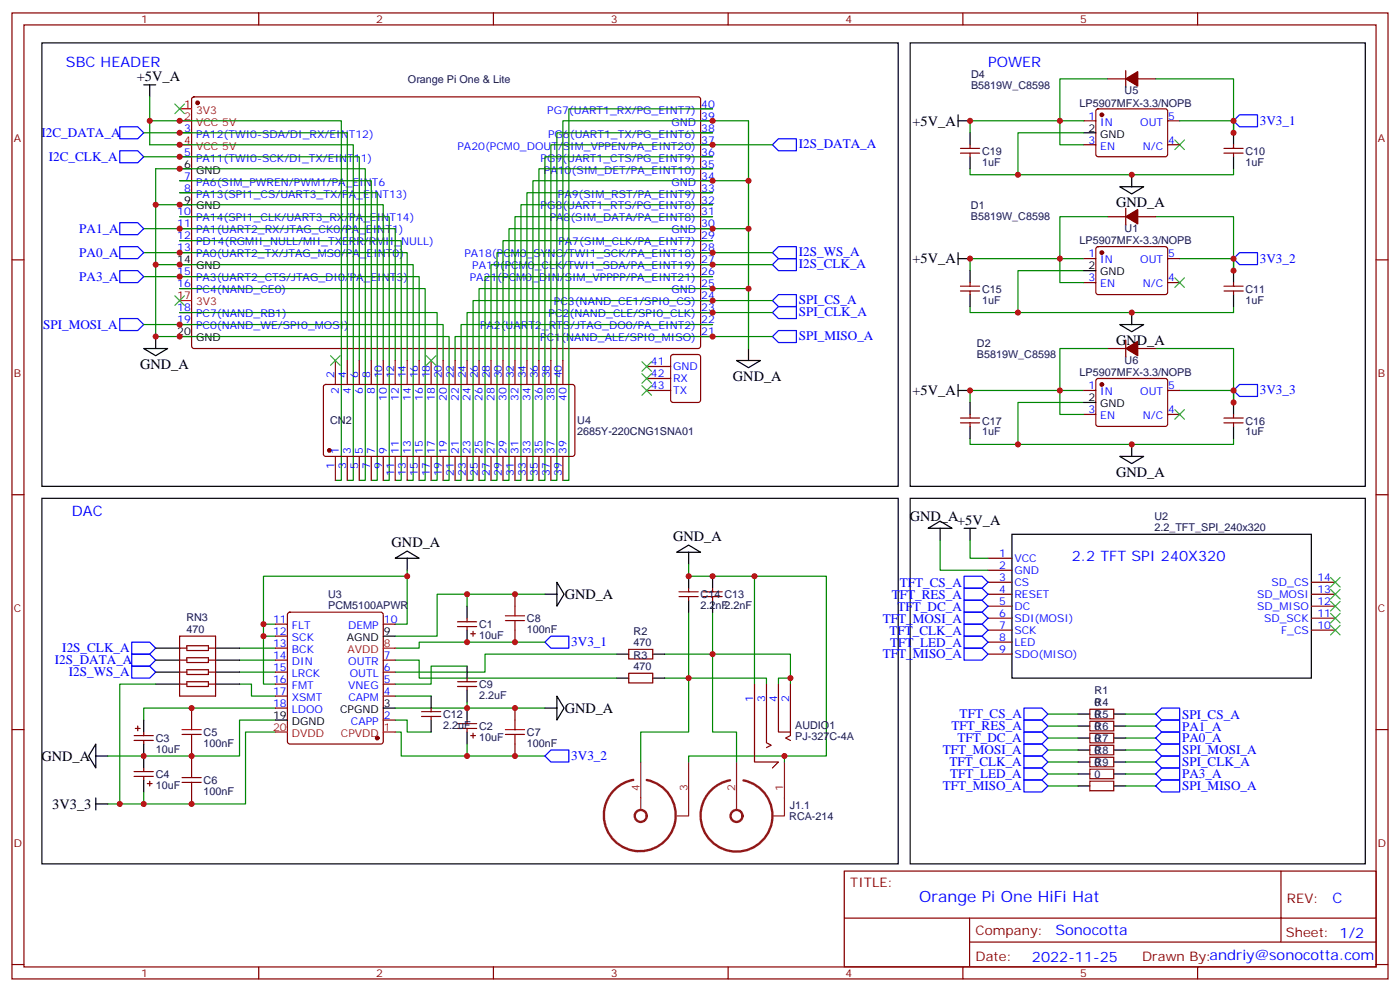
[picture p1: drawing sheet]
<svg xmlns="http://www.w3.org/2000/svg" width="412mm" height="292mm" viewBox="0 0 412 292" stroke-linecap="round" stroke-linejoin="round" font-family="sans-serif">
<g fill="none" stroke="#870000" stroke-width=".35">
<path d="M3.5 3.8h405.4v284.3h-405.4zM7.1 7.3h398.2v277.3h-398.2zM76.2 3.8v3.5M145.3 3.8v3.5M214.5 3.8v3.5M283.6 3.8v3.5M352.8 3.8v3.5M52.9 39.1h3.5M56.7 28.7l.4-.2 148.8 .1 .5 .6-.1 73-.6 .4-148.8-.1-.5-.6v-72.7zM206.4 39.1h3.5M206.4 35.6h3.5M206.4 32h3.5"/>
<path d="M319.3 35.6h3.5M323 32.2l.5-.2 20 .1 .5 .6-.1 13-.6 .4h-20.1l-.4-.7v-12.7zM326.3 23.2h5.3M331.6 20.7v5M335.1 23.2h5.3M344 35.6h3.5M52.9 46.1h3.5M52.9 53.2h3.5M52.9 56.7h3.5M206.4 46.1h3.5M206.4 53.2h3.5M206.4 56.7h3.5"/>
<path d="M206.4 49.7h3.5M206.4 42.6h3.5M282.9 45.1h5.7M282.9 43.7h5.7M285.8 42.6v1.1M285.8 45.1v1M319.3 42.6h3.5M344 42.6h3.5M360.5 45.1h5.7M360.5 43.7h5.7M363.4 42.6v1.1M363.4 45.1v1"/>
<path d="M3.5 76.5h3.6M52.9 63.8h3.5M52.9 67.3h3.5M52.9 70.8h3.5M52.9 74.4h3.5M206.4 63.8h3.5M206.4 67.3h3.5M206.4 70.8h3.5M206.4 74.4h3.5M206.4 77.9h3.5M206.4 60.3h3.5M319.3 76.1h3.5"/>
<path d="M323 72.8l.5-.2 20 .1 .5 .6-.1 13-.6 .4-20.1-.1-.4-.6v-12.7zM326.3 63.8h5.3M331.6 61.3v5M335.1 63.8h5.3M344 76.1h3.5M405.3 76.5h3.6M52.9 81.4h3.5M52.9 84.9h3.5M52.9 92h3.5M52.9 95.5h3.5M206.4 81.4h3.5M206.4 84.9h3.5"/>
<path d="M206.4 92h3.5M206.4 95.5h3.5M206.4 99.1h3.5M206.4 88.5h3.5M282.9 85.7h5.7M282.9 84.2h5.7M285.8 83.2v1M285.8 85.7v1M319.3 83.2h3.5M344 83.2h3.5M360.5 85.7h5.7M360.5 84.2h5.7"/>
<path d="M363.4 83.2v1M363.4 85.7v1M95.5 113.4l.5-.2h72.9l.4 .7v20l-.7 .4h-72.9l-.5-.7v-19.7zM98.8 106.1v7.1M102.3 106.1v7.1M105.8 106.1v7.1M109.4 106.1v7.1M112.9 106.1v7.1M116.4 106.1v7.1M119.9 106.1v7.1M123.5 106.1v7.1M127 106.1v7.1"/>
<path d="M130.5 106.1v7.1M134.1 106.1v7.1M137.6 106.1v7.1M141.1 106.1v7.1M144.6 106.1v7.1M148.2 106.1v7.1M151.7 106.1v7.1M155.2 106.1v7.1M158.7 106.1v7.1M162.3 106.1v7.1M165.8 106.1v7.1M190.5 107.9h7.1"/>
<path d="M190.5 111.4h7.1M190.5 114.9h7.1M197.8 104.6l.5-.2h7.4l.6 .4 .1 13-.5 .6-7.6 .1-.7-.5v-12.9zM319.3 114.9h3.5M323 111.6l.5-.2 20 .1 .5 .6-.1 13-.6 .4h-20.1l-.4-.7v-12.7zM326.3 102.6h5.3M331.6 100.1v5M335.1 102.6h5.3M344 114.9h3.5M98.8 134.3v7.1M102.3 134.3v7.1M105.8 134.3v7.1"/>
<path d="M109.4 134.3v7.1M112.9 134.3v7.1M116.4 134.3v7.1M119.9 134.3v7.1M123.5 134.3v7.1M127 134.3v7.1M130.5 134.3v7.1M134.1 134.3v7.1M137.6 134.3v7.1M141.1 134.3v7.1M144.6 134.3v7.1M148.2 134.3v7.1"/>
<path d="M151.7 134.3v7.1M155.2 134.3v7.1M158.7 134.3v7.1M162.3 134.3v7.1M165.8 134.3v7.1M282.9 124.5h5.7M282.9 123h5.7M285.8 122v1M285.8 124.5v1M319.3 122h3.5M344 122h3.5M360.5 124.5h5.7"/>
<path d="M360.5 123h5.7M363.4 122v1M363.4 124.5v1M3.5 145.6h3.6M405.3 145.6h3.6M151.7 174.9v3.5M200 175.6h5.7M200 174.2h5.7M202.8 173.1v1.1M202.8 175.6v1.1M207.1 175.6h5.6M207.1 174.2h5.6"/>
<path d="M209.9 173.1v1.1M209.9 175.6v1.1M291 171.4h7.1M291 174.9h7.1M291 178.4h7.1M291 164.3h7.1M291 167.9h7.1M386.3 171.4h7M386.3 174.9h7M386.3 178.4h7M52.9 187.3h10.6v17.6h-10.6zM52.9 190.8h2.1"/>
<path d="M52.9 197.8h2.1M52.9 194.3h2.1M55 190.1h6.4v1.4h-6.4zM55 193.6h6.4v1.4h-6.4zM55 197.1h6.4v1.4h-6.4zM61.4 190.8h2.1M61.4 197.8h2.1M61.4 194.3h2.1M81.1 190.8h3.6M81.1 197.8h3.6M81.1 187.3h3.6M81.1 194.3h3.6"/>
<path d="M81.1 183.7h3.6M84.9 180.4l.5-.2h26.8l.5 .2 .2 .5v37.4l-.2 .5-.5 .2h-26.8l-.5-.2-.2-.5v-37.4zM112.9 197.8h3.5M112.9 194.3h3.5M112.9 183.7h3.5M134.8 184.4h5.6M134.8 183h5.6M137.6 182v1M137.6 184.4v1.1M137.6 199.6v1.1M138.6 186.5h1.5M139.3 185.8v1.5"/>
<path d="M151.7 185.5v3.5M185.2 191.1h7.1v2.9h-7.1zM185.2 198.2h7.1v2.8h-7.1zM291 182h7.1M291 185.5h7.1M291 189h7.1M291 192.5h7.1M386.3 182h7M386.3 185.5h7M3.5 214.8h3.6M39.5 216.5h5.7M39.5 217.9h5.7"/>
<path d="M39.9 214.4h1.4M40.6 213.7v1.4M42.3 215.5v1M42.3 217.9v1.1M52.9 201.4h2.1M55 200.7h6.4v1.4h-6.4zM56.4 208.4v3.5M56.4 219v7.1M61.4 201.4h2.1M81.1 201.4h3.6M81.1 204.9h3.6M81.1 208.4h3.6"/>
<path d="M112.9 201.4h3.5M112.9 204.9h3.5M112.9 211.9h3.5M124.2 210.9h5.6M124.2 209.5h5.6M127 208.4v1.1M127 210.9v1M134.8 214.4h5.6M134.8 213h5.6M134.8 202.1h5.6M134.8 200.7h5.6M137.6 202.1v1"/>
<path d="M137.6 211.9v1.1M137.6 214.4v1.1M138.6 216.5h1.5M139.3 215.8v1.4M151.7 208.4v3.5M151.7 219v3.5M222.2 201.4v22.9h7.1l-1.8 1.8M225.8 201.4v17.3l1.4 .7-1.4 .7M229.3 201.4v14.1h3.5M232.8 201.4v15.1l-1.4 .7 1.4 .7M321 208.8h7.1v2.8h-7.1zM321 212.3h7.1v2.8h-7.1z"/>
<path d="M321 215.8h7.1v2.9h-7.1zM321 219.4h7.1v2.8h-7.1zM405.3 214.8h3.6M39.5 228.5h5.7M39.5 227.1h5.7M42.3 226.1v1M42.3 228.5v1.1M43.4 230.6h1.4M44.1 229.9v1.5M56.4 233.1v3.5M321 222.9h7.1v2.8h-7.1zM321 226.4h7.1v2.8h-7.1z"/>
<path d="M321 229.9h7.1v2.9h-7.1zM248.7 256.4h156.6v28.2h-156.6zM377.3 256.4v20.9M248.7 270.2h156.5M285.6 277.3h119.6M285.6 270.2v14.2M3.5 283.9h3.6M76.2 284.6v3.5M145.3 284.6v3.5M214.5 284.6v3.5M283.6 284.6v3.5M352.8 284.6v3.5"/>
<path d="M405.3 283.9h3.6"/>
</g>
<g fill="none" stroke="#008700" stroke-width=".35">
<path d="M42.3 39.1h60v67M44.1 35.6h56.4v105.8h-1.7M44.1 28.5v14.1h60v98.8h-1.8M209.9 39.1h-45.9v102.3h-1.7M209.9 32h-42.3v109.4h-1.8M319.3 39.1h-19.4v12.3M319.3 35.6h-33.5v3.5M326.3 23.2h-14.1v19.4h7.1M340.4 23.2h23v15.9M347.5 35.6h15.9v3.5M363.4 35.6v3.5M42.3 46.1h63.5v60"/>
<path d="M52.9 53.2h56.5v52.9M52.9 56.7h58.2v84.7h-1.7M209.9 56.7h-54.7v49.4M209.9 49.7h-51.2v56.4M209.9 46.1h-49.4v95.3h-1.8M220.5 53.2h-63.5v88.2h-1.8M227.5 42.6h-65.2v63.5M285.8 49.7v1.7h77.6v-1.7M42.3 67.3h74.1v38.8M42.3 74.4h77.6v31.7M45.9 60.3v-10.6h61.7v91.7h-1.8M45.9 60.3h67v45.8"/>
<path d="M45.9 77.9h75.8v63.5h-1.8M45.9 77.9v21.2h86.4v42.3h-1.8M45.9 60.3v17.6M52.9 63.8h61.8v77.6h-1.8M52.9 70.8h65.3v70.6h-1.8M209.9 70.8h-61.7v35.3M209.9 63.8h-58.2v42.3M209.9 60.3h-56.4v81.1h-1.8M220.5 67.3h-70.6v74.1h-1.7M227.5 74.4h-81.1v67h-1.8M227.5 77.9h-82.9v28.2M319.3 79.7h-19.4v12.3"/>
<path d="M319.3 76.1h-33.5v3.6M326.3 63.8h-14.1v19.4h7.1M340.4 63.8h23v15.9M347.5 76.1h15.9v3.6M363.4 76.1v3.6M42.3 95.5h88.2v10.6M42.3 81.4h81.2v24.7M52.9 84.9h72.3v56.5h-1.7M52.9 92h75.9v49.4h-1.8M209.9 95.5h-74.1v45.9h-1.7M209.9 81.4h-67v60h-1.8M220.5 84.9h-79.4v21.2"/>
<path d="M227.5 88.5h-88.2v52.9h-1.7M227.5 92h-89.9v14.1M227.5 99.1h-93.4v7M285.8 90.2v1.8h77.6v-1.8M220.5 102.6v-67h-54.7v70.5M319.3 118.5h-19.4v12.3M319.3 114.9h-33.5v3.6M326.3 102.6h-14.1v19.4h7.1M340.4 102.6h23v15.9M347.5 114.9h15.9v3.6M363.4 114.9v3.6M285.8 129v1.8h77.6v-1.8"/>
<path d="M276.9 159v8.9h14.1M285.8 159v5.3h5.2M119.9 167.9v15.8h-3.5M119.9 169.6h-42.3v14.1h3.5M137.6 174.9v3.5M160.5 174.9h-31.7v12.4h-12.4M202.8 166.1v3.5h19.4v31.8M222.2 169.6h21.2v52.9h-12.3M70.6 197.8h10.5M70.6 194.3h10.5M70.6 190.8h10.5M77.6 183.7v17.7h3.5"/>
<path d="M77.6 187.3h3.5M116.4 194.3h7.1v5.3h58.2M137.6 196.1h-10.6v5.3h-10.6M160.5 189h-37v1.8h-7.1M181.7 192.5h-38.8v5.3h-26.5M202.8 180.2v19.4h-7M209.9 180.2v12.3h-14.1M232.8 199.6h-3.5v1.8M45.9 201.4h-10.6v35.2M70.6 201.4h3.5v3.5h7M81.1 208.4h-38.8v3.5M81.1 211.9h-10.5v10.6h-38.9"/>
<path d="M81.1 215.5h-8.8v21.1h-40.6M116.4 208.4h44.1M116.4 215.5h1.8v7h42.3M116.4 211.9h3.5v3.6h7.1M116.4 204.9h10.6M137.6 206.7v1.7M137.6 219v3.5M225.8 201.4v-1.8h-23v15.9h-14.1v8.8M232.8 201.4v-8.9h-22.9v23h7.1v8.8M308.7 217.2h8.8M308.7 213.7h8.8M308.7 210.2h8.8"/>
<path d="M331.6 217.2h8.8M331.6 213.7h8.8M331.6 210.2h8.8M42.3 233.1v3.5M202.8 224.3v-1.8h28.3v1.8M308.7 231.4h8.8M308.7 227.8h8.8M308.7 224.3h8.8M308.7 220.8h8.8M331.6 231.4h8.8M331.6 227.8h8.8M331.6 224.3h8.8"/>
<path d="M331.6 220.8h8.8"/>
</g>
<g fill="none" stroke="#000" stroke-width=".35">
<path d="M12.3 12.6h252.3v130.6h-252.3zM268.1 12.6h134.1v130.6h-134.1zM42.3 25h3.6M44.1 25v3.5M282.2 35.6h3.6M282.2 33.8v3.5M285.8 39.1v3.5M319.3 39.1h3.5M363.4 39.1v3.5M52.9 49.7h3.5M285.8 46.1v3.6M329.8 55h7.1l-3.5 2.1z"/>
<path d="M333.4 51.4v3.6M363.4 46.1v3.6M52.9 60.3h3.5M52.9 77.9h3.5M282.2 74.4v3.5M282.2 76.1h3.6M285.8 79.7v3.5M319.3 79.7h3.5M363.4 79.7v3.5M45.9 99.1v3.5M52.9 99.1h3.5M285.8 86.7v3.5"/>
<path d="M329.8 95.5h7.1l-3.5 2.1zM333.4 92v3.5M363.4 86.7v3.5M42.3 102.6h7.1l-3.5 2.1zM217 106.1h7l-3.5 2.1zM220.5 102.6v3.5M282.2 113.2v3.5M282.2 114.9h3.6M285.8 118.5v3.5M319.3 118.5h3.5M363.4 118.5v3.5M285.8 125.5v3.5"/>
<path d="M329.8 134.3h7.1l-3.5 2.2zM333.4 130.8v3.5M363.4 125.5v3.5M12.3 146.7h252.3v107.6h-252.3zM268.1 146.7h134.1v107.6h-134.1zM273.4 155.5l3.5-2.1 3.6 2.1zM276.9 155.5v3.5M284 155.5h3.5M285.8 155.5v3.5M298.1 157.3h88.2v42.3h-88.2zM116.4 164.3l3.5-2.1 3.6 2.1zM119.9 164.3v3.6"/>
<path d="M137.6 178.4v3.6M160.5 174.9h3.5M164 171.4l2.2 3.5-2.2 3.5zM199.3 162.6l3.5-2.2 3.6 2.2zM202.8 162.6v3.5M202.8 169.6v3.5M202.8 176.7v3.5M209.9 169.6v3.5M209.9 176.7v3.5M45.9 190.8h7M45.9 194.3h7M45.9 197.8h7"/>
<path d="M63.5 190.8h7.1M63.5 194.3h7.1M63.5 197.8h7.1M112.9 187.3h3.5M137.6 185.5v3.5M137.6 196.1v3.5M181.7 192.5h3.5M181.7 199.6h3.5M192.3 192.5h3.5M192.3 199.6h3.5M28.2 219v7.1l-2.1-3.6zM42.3 211.9v3.6"/>
<path d="M42.3 219v7.1M45.9 201.4h7M63.5 201.4h7.1M81.1 211.9h3.6M112.9 208.4h3.5M127 204.9v3.5M127 211.9v3.6M137.6 203.1v3.6M137.6 208.4v3.5M137.6 215.5v3.5M160.5 208.4h3.5M164 204.9l2.2 3.5-2.2 3.5z"/>
<path d="M317.5 210.2h3.5M317.5 213.7h3.5M317.5 217.2h3.5M328.1 210.2h3.5M328.1 213.7h3.5M328.1 217.2h3.5M28.2 222.5h3.5M28.2 236.6h3.5M28.2 234.9v3.5M42.3 229.6v3.5M317.5 220.8h3.5M317.5 224.3h3.5"/>
<path d="M317.5 227.8h3.5M317.5 231.4h3.5M328.1 220.8h3.5M328.1 224.3h3.5M328.1 227.8h3.5M328.1 231.4h3.5"/>
</g>
<g fill="none" stroke="#00f" stroke-width=".35">
<path d="M35.3 37.3h5.3l1.7 1.8-1.7 1.8h-5.3zM365.1 33.8h5.3v3.5h-5.3l-1.7-1.7zM35.3 44.4h5.3l1.7 1.7-1.7 1.8h-5.3zM227.5 42.6l1.8-1.7h5.3v3.5h-5.3zM35.3 72.6h5.3l1.7 1.8-1.7 1.7h-5.3zM35.3 65.5h5.3l1.7 1.8-1.7 1.8h-5.3zM35.3 79.7h5.3l1.7 1.7-1.7 1.8h-5.3zM227.5 74.4l1.8-1.8h5.3v3.5h-5.3zM227.5 77.9l1.8-1.8h5.3v3.6h-5.3zM365.1 74.4h5.3v3.5h-5.3l-1.7-1.8zM35.3 93.8h5.3l1.7 1.7-1.7 1.8h-5.3zM227.5 88.5l1.8-1.8h5.3v3.5h-5.3z"/>
<path d="M227.5 92l1.8-1.8h5.3v3.6h-5.3zM227.5 99.1l1.8-1.8h5.3v3.5h-5.3zM365.1 113.2h5.3v3.5h-5.3l-1.7-1.8zM284 169.6h5.3l1.7 1.8-1.7 1.7h-5.3zM284 173.1h5.3l1.7 1.8-1.7 1.8h-5.3zM284 176.7h5.3l1.7 1.7-1.7 1.8h-5.3zM38.8 192.5h5.3l1.8 1.8-1.8 1.8h-5.3zM38.8 196.1h5.3l1.8 1.7-1.8 1.8h-5.3zM38.8 189h5.3l1.8 1.8-1.8 1.7h-5.3zM160.5 189l1.8-1.7h5.3v3.5h-5.3zM284 180.2h5.3l1.7 1.8-1.7 1.7h-5.3zM284 183.7h5.3l1.7 1.8-1.7 1.8h-5.3z"/>
<path d="M284 187.3h5.3l1.7 1.7-1.7 1.8h-5.3zM284 190.8h5.3l1.7 1.7-1.7 1.8h-5.3zM301.6 208.4h5.3l1.8 1.8-1.8 1.7h-5.3zM301.6 211.9h5.3l1.8 1.8-1.8 1.8h-5.3zM301.6 215.5h5.3l1.8 1.7-1.8 1.8h-5.3zM301.6 219h5.3l1.8 1.8-1.8 1.7h-5.3zM340.4 217.2l1.8-1.7h5.3v3.5h-5.3zM342.2 208.4h5.3v3.5h-5.3l-1.8-1.7zM342.2 211.9h5.3v3.6h-5.3l-1.8-1.8zM160.5 222.5l1.8-1.7h5.3v3.5h-5.3zM301.6 222.5h5.3l1.8 1.8-1.8 1.8h-5.3zM301.6 226.1h5.3l1.8 1.7-1.8 1.8h-5.3z"/>
<path d="M301.6 229.6h5.3l1.8 1.8-1.8 1.7h-5.3zM340.4 231.4l1.8-1.8h5.3v3.5h-5.3zM340.4 220.8l1.8-1.8h5.3v3.5h-5.3zM340.4 227.8l1.8-1.7h5.3v3.5h-5.3zM342.2 222.5h5.3v3.6h-5.3l-1.8-1.8z"/>
</g>
<g fill="#870000" stroke="#870000" stroke-width=".35">
<path d="M331.6 23.2l3.5-2.1v4.2z"/>
<path d="M331.6 63.8l3.5-2.1v4.2z"/>
<path d="M331.6 102.6l3.5-2.1v4.2z"/>
<circle cx="58.2" cy="30.3" r=".53"/>
<circle cx="111.1" cy="217.2" r=".53"/>
<circle cx="324.6" cy="33.8" r=".53"/>
<circle cx="97" cy="132.6" r=".53"/>
<circle cx="324.6" cy="74.4" r=".53"/>
<circle cx="324.6" cy="113.2" r=".53"/>
</g>
<path d="M52.9 32h3.5M52.9 35.6h3.5M52.9 42.6h3.5M52.9 88.5h3.5M112.9 190.8h3.5M81.1 215.5h3.6M112.9 215.5h3.5" fill="none" stroke="#f00" stroke-width=".35"/>
<path d="M188.7 224.3v14.1M202.8 224.3v15.9h-3.5M217 224.3v14.1M231.1 224.3v15.9h-3.6" fill="none" stroke="#8c2424" stroke-width=".35"/>
<g fill="none" stroke="#8c2424" stroke-width=".71">
<path d="M186.5 229.6a10.6 10.6 0 0 0-6.9 16.2 10.6 10.6 0 0 0 17.6 .1 10.6 10.6 0 0 0-6.7-16.3M215 229.7a10.6 10.6 0 0 0-6.9 16.2 10.6 10.6 0 0 0 17.6 .1 10.6 10.6 0 0 0-6.7-16.3"/>
<circle cx="188.7" cy="240.2" r="1.76"/>
<circle cx="217" cy="240.2" r="1.76"/>
</g>
<g fill="none" stroke="#3c3" stroke-width=".35">
<path d="M51.5 30.6l2.8 2.8M54.3 30.6l-2.8 2.8M346.1 41.2l2.8 2.8M348.9 41.2l-2.8 2.8M51.5 87.1l2.8 2.8M54.3 87.1l-2.8 2.8M346.1 81.8l2.8 2.8M348.9 81.8l-2.8 2.8M97.4 104.7l2.8 2.8M100.2 104.7l-2.8 2.8M125.6 104.7l2.8 2.8M128.4 104.7l-2.8 2.8"/>
<path d="M189.1 106.5l2.8 2.8M189.1 110l2.8 2.8M189.1 113.5l2.8 2.8M191.9 106.5l-2.8 2.8M191.9 110l-2.8 2.8M191.9 113.5l-2.8 2.8M346.1 120.6l2.8 2.8M348.9 120.6l-2.8 2.8M391.9 170l2.9 2.8M391.9 173.5l2.9 2.8M391.9 177l2.9 2.8M394.8 170l-2.9 2.8"/>
<path d="M394.8 173.5l-2.9 2.8M394.8 177l-2.9 2.8M391.9 180.6l2.9 2.8M391.9 184.1l2.9 2.8M394.8 180.6l-2.9 2.8M394.8 184.1l-2.9 2.8"/>
</g>
<g fill="none" stroke="#a10000" stroke-width=".35">
<path d="M151.7 178.4v2.9M148.9 182.7h5.6M148.9 181.3h5.6M151.7 182.7v2.8M53.6 216.2h5.7M53.6 214.8h5.7M56.4 211.9v2.9M56.4 216.2v2.8M148.9 216.2h5.6M148.9 214.8h5.6M151.7 211.9v2.9M151.7 216.2v2.8"/>
<path d="M53.6 230.3h5.7M53.6 228.9h5.7M56.4 226.1v2.8M56.4 230.3v2.8"/>
</g>
<g fill="#c00">
<circle cx="209.9" cy="192.5" r=".88"/>
<circle cx="202.8" cy="199.6" r=".88"/>
<circle cx="42.3" cy="222.5" r=".88"/>
<circle cx="137.6" cy="208.4" r=".88"/>
<circle cx="119.9" cy="169.6" r=".88"/>
<circle cx="77.6" cy="187.3" r=".88"/>
<circle cx="77.6" cy="183.7" r=".88"/>
<circle cx="231.1" cy="222.5" r=".88"/>
<circle cx="56.4" cy="222.5" r=".88"/>
<circle cx="56.4" cy="208.4" r=".88"/>
<circle cx="56.4" cy="236.6" r=".88"/>
<circle cx="42.3" cy="236.6" r=".88"/>
<circle cx="137.6" cy="189" r=".88"/>
<circle cx="137.6" cy="222.5" r=".88"/>
<circle cx="137.6" cy="174.9" r=".88"/>
<circle cx="151.7" cy="222.5" r=".88"/>
<circle cx="151.7" cy="208.4" r=".88"/>
<circle cx="151.7" cy="189" r=".88"/>
<circle cx="151.7" cy="174.9" r=".88"/>
<circle cx="35.3" cy="236.6" r=".88"/>
<circle cx="202.8" cy="169.6" r=".88"/>
<circle cx="209.9" cy="169.6" r=".88"/>
<circle cx="232.8" cy="199.6" r=".88"/>
<circle cx="222.3" cy="169.6" r=".88"/>
<circle cx="285.8" cy="35.6" r=".88"/>
<circle cx="312.2" cy="35.6" r=".88"/>
<circle cx="363.4" cy="35.6" r=".88"/>
<circle cx="52.9" cy="39.1" r=".88"/>
<circle cx="52.9" cy="46.1" r=".88"/>
<circle cx="52.9" cy="60.3" r=".88"/>
<circle cx="52.9" cy="95.5" r=".88"/>
<circle cx="209.9" cy="99.1" r=".88"/>
<circle cx="209.9" cy="92" r=".88"/>
<circle cx="209.9" cy="84.9" r=".88"/>
<circle cx="209.9" cy="77.9" r=".88"/>
<circle cx="209.9" cy="42.6" r=".88"/>
<circle cx="209.9" cy="35.6" r=".88"/>
<circle cx="52.9" cy="35.6" r=".88"/>
<circle cx="52.9" cy="42.6" r=".88"/>
<circle cx="52.9" cy="49.7" r=".88"/>
<circle cx="52.9" cy="77.9" r=".88"/>
<circle cx="52.9" cy="99.1" r=".88"/>
<circle cx="209.9" cy="88.5" r=".88"/>
<circle cx="209.9" cy="74.4" r=".88"/>
<circle cx="209.9" cy="67.3" r=".88"/>
<circle cx="209.9" cy="53.2" r=".88"/>
<circle cx="52.9" cy="74.4" r=".88"/>
<circle cx="52.9" cy="67.3" r=".88"/>
<circle cx="52.9" cy="81.4" r=".88"/>
<circle cx="363.4" cy="76.1" r=".88"/>
<circle cx="312.2" cy="76.1" r=".88"/>
<circle cx="285.8" cy="76.1" r=".88"/>
<circle cx="363.4" cy="114.9" r=".88"/>
<circle cx="312.2" cy="114.9" r=".88"/>
<circle cx="285.8" cy="114.9" r=".88"/>
<circle cx="333.4" cy="51.4" r=".88"/>
<circle cx="299.9" cy="51.4" r=".88"/>
<circle cx="333.4" cy="92" r=".88"/>
<circle cx="299.9" cy="92" r=".88"/>
<circle cx="333.4" cy="130.8" r=".88"/>
<circle cx="299.9" cy="130.8" r=".88"/>
<circle cx="363.4" cy="39.1" r=".88"/>
<circle cx="363.4" cy="79.7" r=".88"/>
<circle cx="363.4" cy="118.5" r=".88"/>
<circle cx="45.9" cy="77.9" r=".88"/>
<circle cx="45.9" cy="99.1" r=".88"/>
<circle cx="45.9" cy="60.3" r=".88"/>
<circle cx="220.5" cy="84.9" r=".88"/>
<circle cx="220.5" cy="67.3" r=".88"/>
<circle cx="220.5" cy="53.2" r=".88"/>
<circle cx="44.1" cy="35.6" r=".88"/>
</g>
<text font-size="4.6" fill="#00f" x="270.8" y="265.4">Orange Pi One HiFi Hat</text>
<g font-size="4.2" fill="#00f">
<text x="19.4" y="19.7">SBC HEADER</text>
<text x="291" y="19.7">POWER</text>
<text x="21.2" y="152">DAC</text>
<text x="315.7" y="165.1">2.2 TFT SPI 240X320</text>
<text x="392.5" y="265.7">C</text>
<text x="310.9" y="275.2">Sonocotta</text>
<text x="304" y="283">2022-11-25</text>
</g>
<g font-size="4.2">
<text x="40.3" y="23.7">+5V_A</text>
<text x="268.8" y="37">+5V_A</text>
<text x="328.8" y="61">GND_A</text>
<text x="268.8" y="77.5">+5V_A</text>
<text x="328.8" y="101.6">GND_A</text>
<text x="41.3" y="108.7">GND_A</text>
<text x="215.9" y="112.2">GND_A</text>
<text x="268.8" y="116.3">+5V_A</text>
<text x="328.8" y="140.4">GND_A</text>
<text x="268" y="153.3">GND_A+5V_A</text>
<text x="115.4" y="161.1">GND_A</text>
<text x="198.3" y="159.4">GND_A</text>
<text x="166.3" y="176.3">GND_A</text>
<text x="166.3" y="209.8">GND_A</text>
<text x="12.2" y="223.9">GND_A</text>
<text x="15.4" y="238">3V3_3</text>
</g>
<g font-size="3.9" fill="#00f">
<text x="12.2" y="40.5">I2C_DATA_A</text>
<text x="371.1" y="36.7">3V3_1</text>
<text x="14.4" y="47.5">I2C_CLK_A</text>
<text x="235.3" y="43.7">I2S_DATA_A</text>
<text x="23.4" y="68.7">PA1_A</text>
<text x="23.4" y="75.7">PA0_A</text>
<text x="235.3" y="75.5">I2S_WS_A</text>
<text x="371.1" y="77.3">3V3_2</text>
<text x="23.4" y="82.8">PA3_A</text>
<text x="235.3" y="79">I2S_CLK_A</text>
<text x="235.3" y="89.6">SPI_CS_A</text>
<text x="235.3" y="93.1">SPI_CLK_A</text>
<text x="12.7" y="96.9">SPI_MOSI_A</text>
<text x="235.3" y="100.2">SPI_MISO_A</text>
<text x="371.1" y="116">3V3_3</text>
<text x="265" y="172.7">TFT_CS_A</text>
<text x="262.7" y="176.2">TFT_RES_A</text>
<text x="264.4" y="179.7">TFT_DC_A</text>
<text x="260.1" y="183.2">TFT_MOSI_A</text>
<text x="168.3" y="190.2">3V3_1</text>
<text x="262" y="186.8">TFT_CLK_A</text>
<text x="262.2" y="190.3">TFT_LED_A</text>
<text x="16.2" y="195.6">I2S_DATA_A</text>
<text x="18.3" y="192.1">I2S_CLK_A</text>
<text x="260.1" y="193.8">TFT_MISO_A</text>
<text x="20.3" y="199.1">I2S_WS_A</text>
<text x="280.3" y="215">TFT_RES_A</text>
<text x="282.7" y="211.5">TFT_CS_A</text>
<text x="348.2" y="211.5">SPI_CS_A</text>
<text x="348.2" y="215">PA1_A</text>
<text x="282" y="218.5">TFT_DC_A</text>
<text x="348.2" y="218.6">PA0_A</text>
<text x="168.3" y="223.7">3V3_2</text>
<text x="277.7" y="222">TFT_MOSI_A</text>
<text x="279.7" y="225.6">TFT_CLK_A</text>
<text x="348.2" y="225.6">SPI_CLK_A</text>
<text x="348.2" y="222.1">SPI_MOSI_A</text>
<text x="277.7" y="232.6">TFT_MISO_A</text>
<text x="279.8" y="229.1">TFT_LED_A</text>
<text x="348.2" y="232.6">SPI_MISO_A</text>
<text x="348.2" y="229.1">PA3_A</text>
</g>
<g font-size="3.9" fill="#800">
<text x="250.5" y="261">TITLE:</text>
<text x="379.1" y="265.7">REV:</text>
<text x="287.4" y="275.2">Company:</text>
<text x="378.7" y="275.8">Sheet: 1/2</text>
<text x="287.4" y="282.9">Date:</text>
<text x="336.4" y="282.9">Drawn By:andriy@sonocotta.com</text>
</g>
<g font-size="3.2" fill="#800">
<text x="41.6" y="6.8">1</text>
<text x="110.8" y="6.8">2</text>
<text x="179.9" y="6.8">3</text>
<text x="249.1" y="6.8">4</text>
<text x="318.2" y="6.8">5</text>
<text x="4.1" y="41.9">A</text>
<text x="405.9" y="41.9">A</text>
<text x="4.1" y="111.1">B</text>
<text x="405.9" y="111.1">B</text>
<text x="4.1" y="180.2">C</text>
<text x="405.9" y="180.2">C</text>
<text x="4.1" y="249.3">D</text>
<text x="405.9" y="249.3">D</text>
<text x="41.6" y="287.6">1</text>
<text x="110.8" y="287.6">2</text>
<text x="179.9" y="287.6">3</text>
<text x="249.1" y="287.6">4</text>
<text x="318.2" y="287.6">5</text>
</g>
<g font-size="3.2" fill="#000080">
<text x="286" y="22.9">D4</text>
<text x="120.2" y="24.3">Orange Pi One &amp; Lite</text>
<text x="286" y="26.2">B5819W_C8598</text>
<text x="331.3" y="27.7">U5</text>
<text x="318" y="31.4">LP5907MFX-3.3/NOPB</text>
<text x="289.3" y="45.6">C19</text>
<text x="366.9" y="45.6">C10</text>
<text x="289.3" y="48.8">1uF</text>
<text x="366.9" y="48.8">1uF</text>
<text x="286" y="64.9">B5819W_C8598</text>
<text x="286" y="61.6">D1</text>
<text x="318" y="71.9">LP5907MFX-3.3/NOPB</text>
<text x="331.3" y="68.3">U1</text>
<text x="289.3" y="89.4">1uF</text>
<text x="289.3" y="86.2">C15</text>
<text x="366.9" y="89.4">1uF</text>
<text x="366.9" y="86.2">C11</text>
<text x="287.8" y="105.5">B5819W_C8598</text>
<text x="287.8" y="102.2">D2</text>
<text x="331.3" y="107.1">U6</text>
<text x="318" y="110.8">LP5907MFX-3.3/NOPB</text>
<text x="97.2" y="124.9">CN2</text>
<text x="170" y="124.9">U4</text>
<text x="289.3" y="125">C17</text>
<text x="366.9" y="125">C16</text>
<text x="170" y="128.1">2685Y-220CNG1SNA01</text>
<text x="289.3" y="128.2">1uF</text>
<text x="366.9" y="128.2">1uF</text>
<text x="340.1" y="153">U2</text>
<text x="340.1" y="156.2">2.2_TFT_SPI_240x320</text>
<text x="96.7" y="179.1">PCM5100APWR</text>
<text x="96.7" y="175.9">U3</text>
<text x="206.4" y="179.3">2.2nF2.2nF</text>
<text x="206.4" y="176.1">C14 C13</text>
<text x="54.9" y="182.9">RN3</text>
<text x="141.1" y="184.9">C1</text>
<text x="155.2" y="183.1">C8</text>
<text x="54.9" y="186.2">470</text>
<text x="141.1" y="188.2">10uF</text>
<text x="155.2" y="186.3">100nF</text>
<text x="186.6" y="190.1">470</text>
<text x="186.6" y="186.8">R2</text>
<text x="186.6" y="197.1">470</text>
<text x="186.6" y="193.9">R3</text>
<text x="141.1" y="202.5">C9</text>
<text x="141.1" y="205.8">2.2uF</text>
<text x="322.4" y="207.7">0</text>
<text x="322.4" y="204.4">R1</text>
<text x="322.4" y="208">R4</text>
<text x="130.5" y="214.6">2.2uF</text>
<text x="130.5" y="211.4">C12</text>
<text x="141.1" y="214.9">C2</text>
<text x="234.2" y="214.5">AUDIO1</text>
<text x="322.4" y="211.2">0</text>
<text x="322.4" y="214.8">0</text>
<text x="322.4" y="211.5">R5</text>
<text x="322.4" y="215">R6</text>
<text x="45.9" y="221.7">10uF</text>
<text x="45.9" y="218.4">C3</text>
<text x="60" y="219.8">100nF</text>
<text x="60" y="216.6">C5</text>
<text x="141.1" y="218.2">10uF</text>
<text x="155.2" y="219.8">100nF</text>
<text x="155.2" y="216.6">C7</text>
<text x="234.2" y="217.8">PJ-327C-4A</text>
<text x="322.4" y="218.3">0</text>
<text x="322.4" y="221.8">0</text>
<text x="322.4" y="218.5">R7</text>
<text x="322.4" y="225.4">0</text>
<text x="322.4" y="222.1">R8</text>
<text x="322.4" y="225.6">R9</text>
<text x="45.9" y="232.3">10uF</text>
<text x="45.9" y="229">C4</text>
<text x="60" y="234">100nF</text>
<text x="60" y="230.8">C6</text>
<text x="322.4" y="228.9">0</text>
<text x="232.7" y="238.2">J1.1</text>
<text x="232.5" y="241.5">RCA-214</text>
</g>
<g font-size="3.2" fill="#f00">
<text x="54.3" y="31.7">1</text>
<text x="54.3" y="35.2">2</text>
<text x="57.7" y="33.4">3V3</text>
<text x="57.7" y="37">VCC 5V</text>
<text x="54.3" y="42.3">4</text>
<text x="57.7" y="44">VCC 5V</text>
<text x="52.2" y="88.1">17</text>
<text x="57.7" y="89.9">3V3</text>
<text x="113.1" y="190.4">8</text>
<text x="102.4" y="192.2">AVDD</text>
<text x="80.5" y="215.1">20</text>
<text x="113.1" y="215.1">1</text>
<text x="86" y="216.9">DVDD</text>
<text x="100.4" y="216.9">CPVDD</text>
</g>
<g font-size="3.2" fill="#00f">
<text x="161.2" y="33.4">PG7(UART1_RX/PG_EINT7)</text>
<text x="206.6" y="35.2">39</text>
<text x="206.6" y="31.7">40</text>
<text x="320.6" y="35.2">1</text>
<text x="344.1" y="35.2">5</text>
<text x="54.3" y="38.7">3</text>
<text x="57.7" y="40.5">PA12(TWI0-SDA/DI_RX/EINT12)</text>
<text x="161.5" y="40.5">PG6(UART1_TX/PG_EINT6)</text>
<text x="197.8" y="37">GND</text>
<text x="206.6" y="38.7">38</text>
<text x="324.1" y="37">IN</text>
<text x="335.9" y="37">OUT</text>
<text x="54.3" y="45.8">5</text>
<text x="57.7" y="47.6">PA11(TWI0-SCK/DI_TX/EINT11)</text>
<text x="134.8" y="44">PA20(PCM0_DOUT/SIM_VPPEN/PA_EINT20)</text>
<text x="159.3" y="47.6">PG9(UART1_CTS/PG_EINT9)</text>
<text x="206.6" y="45.8">36</text>
<text x="206.6" y="42.3">37</text>
<text x="320.6" y="42.3">3</text>
<text x="324.1" y="44">EN</text>
<text x="336.6" y="44">N/C</text>
<text x="344.1" y="42.3">4</text>
<text x="54.3" y="52.8">7</text>
<text x="160.2" y="51.1">PA10(SIM_DET/PA_EINT10)</text>
<text x="206.6" y="52.8">34</text>
<text x="206.6" y="49.3">35</text>
<text x="54.3" y="56.4">8</text>
<text x="57.7" y="54.6">PA6(SIM_PWREN/PWM1/PA_EINT6</text>
<text x="57.7" y="58.1">PA13(SPI1_CS/UART3_TX/PA_EINT13)</text>
<text x="164.3" y="58.1">PA9(SIM_RST/PA_EINT9)</text>
<text x="197.8" y="54.6">GND</text>
<text x="206.6" y="59.9">32</text>
<text x="206.6" y="56.4">33</text>
<text x="52.2" y="63.4">10</text>
<text x="57.7" y="65.2">PA14(SPI1_CLK/UART3_RX/PA_EINT14)</text>
<text x="159.3" y="61.7">PG8(UART1_RTS/PG_EINT8)</text>
<text x="161.9" y="65.2">PA8(SIM_DATA/PA_EINT8)</text>
<text x="206.6" y="63.4">31</text>
<text x="52.2" y="67">11</text>
<text x="52.2" y="70.5">12</text>
<text x="57.7" y="68.7">PA1(UART2_RX/JTAG_CK0/PA_EINT1)</text>
<text x="197.8" y="68.7">GND</text>
<text x="206.6" y="70.5">29</text>
<text x="206.6" y="67">30</text>
<text x="52.2" y="74">13</text>
<text x="57.7" y="72.2">PD14(RGMII_NULL/MII_TXERR/RMII_NULL)</text>
<text x="57.7" y="75.8">PA0(UART2_TX/JTAG_MS0/PA_EINT0)</text>
<text x="136.8" y="75.8">PA18(PCM0_SYNC/TWI1_SCK/PA_EINT18)</text>
<text x="164.5" y="72.2">PA7(SIM_CLK/PA_EINT7)</text>
<text x="206.6" y="77.5">27</text>
<text x="206.6" y="74">28</text>
<text x="320.6" y="75.8">1</text>
<text x="324.1" y="77.5">IN</text>
<text x="335.9" y="77.5">OUT</text>
<text x="344.1" y="75.8">5</text>
<text x="52.2" y="81.1">15</text>
<text x="57.7" y="82.8">PA3(UART2_CTS/JTAG_DI0/PA_EINT3)</text>
<text x="138.4" y="82.8">PA21(PCM0_DIN/SIM_VPPPP/PA_EINT21)</text>
<text x="139.1" y="79.3">PA19(PCM0_CLK/TWI1_SDA/PA_EINT19)</text>
<text x="206.6" y="81.1">26</text>
<text x="320.6" y="82.8">3</text>
<text x="344.1" y="82.8">4</text>
<text x="52.2" y="84.6">16</text>
<text x="57.7" y="86.4">PC4(NAND_CE0)</text>
<text x="163.1" y="89.9">PC3(NAND_CE1/SPI0_CS)</text>
<text x="197.8" y="86.4">GND</text>
<text x="206.6" y="88.1">24</text>
<text x="206.6" y="84.6">25</text>
<text x="324.1" y="84.6">EN</text>
<text x="336.6" y="84.6">N/C</text>
<text x="52.2" y="91.7">18</text>
<text x="52.2" y="95.2">19</text>
<text x="57.7" y="93.4">PC7(NAND_RB1)</text>
<text x="161.6" y="93.4">PC2(NAND_CLE/SPI0_CLK)</text>
<text x="206.6" y="95.2">22</text>
<text x="206.6" y="91.7">23</text>
<text x="57.7" y="96.9">PC0(NAND_WE/SPI0_MOSI)</text>
<text x="141.4" y="96.9">PA2(UART2_RTS/JTAG_DO0/PA_EINT2)</text>
<text x="159.2" y="100.5">PC1(NAND_ALE/SPI0_MISO)</text>
<text x="206.6" y="98.7">21</text>
<text x="191.8" y="107.5">41</text>
<text x="98.4" y="111.4" transform="rotate(-90 98.4 111.4)">2</text>
<text x="102" y="111.4" transform="rotate(-90 102 111.4)">4</text>
<text x="105.5" y="111.4" transform="rotate(-90 105.5 111.4)">6</text>
<text x="109" y="111.4" transform="rotate(-90 109 111.4)">8</text>
<text x="112.5" y="111.4" transform="rotate(-90 112.5 111.4)">10</text>
<text x="116.1" y="111.4" transform="rotate(-90 116.1 111.4)">12</text>
<text x="119.6" y="111.4" transform="rotate(-90 119.6 111.4)">14</text>
<text x="123.1" y="111.4" transform="rotate(-90 123.1 111.4)">16</text>
<text x="126.6" y="111.4" transform="rotate(-90 126.6 111.4)">18</text>
<text x="130.2" y="111.4" transform="rotate(-90 130.2 111.4)">20</text>
<text x="133.7" y="111.4" transform="rotate(-90 133.7 111.4)">22</text>
<text x="137.2" y="111.4" transform="rotate(-90 137.2 111.4)">24</text>
<text x="140.8" y="111.4" transform="rotate(-90 140.8 111.4)">26</text>
<text x="144.3" y="111.4" transform="rotate(-90 144.3 111.4)">28</text>
<text x="147.8" y="111.4" transform="rotate(-90 147.8 111.4)">30</text>
<text x="151.3" y="111.4" transform="rotate(-90 151.3 111.4)">32</text>
<text x="154.9" y="111.4" transform="rotate(-90 154.9 111.4)">34</text>
<text x="158.4" y="111.4" transform="rotate(-90 158.4 111.4)">36</text>
<text x="161.9" y="111.4" transform="rotate(-90 161.9 111.4)">38</text>
<text x="165.5" y="111.4" transform="rotate(-90 165.5 111.4)">40</text>
<text x="191.8" y="111.1">42</text>
<text x="198.3" y="108.9">GND</text>
<text x="198.3" y="112.5">RX</text>
<text x="99.8" y="115.9" transform="rotate(-90 99.8 115.9)">2</text>
<text x="103.4" y="115.9" transform="rotate(-90 103.4 115.9)">4</text>
<text x="106.9" y="115.9" transform="rotate(-90 106.9 115.9)">6</text>
<text x="110.4" y="115.9" transform="rotate(-90 110.4 115.9)">8</text>
<text x="113.9" y="117.9" transform="rotate(-90 113.9 117.9)">10</text>
<text x="117.5" y="117.9" transform="rotate(-90 117.5 117.9)">12</text>
<text x="121" y="117.9" transform="rotate(-90 121 117.9)">14</text>
<text x="124.5" y="117.9" transform="rotate(-90 124.5 117.9)">16</text>
<text x="128.1" y="117.9" transform="rotate(-90 128.1 117.9)">18</text>
<text x="131.6" y="117.9" transform="rotate(-90 131.6 117.9)">20</text>
<text x="135.1" y="117.9" transform="rotate(-90 135.1 117.9)">22</text>
<text x="138.6" y="117.9" transform="rotate(-90 138.6 117.9)">24</text>
<text x="142.2" y="117.9" transform="rotate(-90 142.2 117.9)">26</text>
<text x="145.7" y="117.9" transform="rotate(-90 145.7 117.9)">28</text>
<text x="149.2" y="117.9" transform="rotate(-90 149.2 117.9)">30</text>
<text x="152.8" y="117.9" transform="rotate(-90 152.8 117.9)">32</text>
<text x="156.3" y="117.9" transform="rotate(-90 156.3 117.9)">34</text>
<text x="159.8" y="117.9" transform="rotate(-90 159.8 117.9)">36</text>
<text x="163.3" y="117.9" transform="rotate(-90 163.3 117.9)">38</text>
<text x="166.9" y="117.9" transform="rotate(-90 166.9 117.9)">40</text>
<text x="191.8" y="114.6">43</text>
<text x="198.3" y="116">TX</text>
<text x="320.6" y="114.6">1</text>
<text x="324.1" y="116.3">IN</text>
<text x="335.9" y="116.3">OUT</text>
<text x="344.1" y="114.6">5</text>
<text x="320.6" y="121.6">3</text>
<text x="324.1" y="123.4">EN</text>
<text x="336.6" y="123.4">N/C</text>
<text x="344.1" y="121.6">4</text>
<text x="99.8" y="133.6" transform="rotate(-90 99.8 133.6)">1</text>
<text x="103.4" y="133.6" transform="rotate(-90 103.4 133.6)">3</text>
<text x="106.9" y="133.6" transform="rotate(-90 106.9 133.6)">5</text>
<text x="110.4" y="133.6" transform="rotate(-90 110.4 133.6)">7</text>
<text x="113.9" y="133.6" transform="rotate(-90 113.9 133.6)">9</text>
<text x="117.5" y="133.6" transform="rotate(-90 117.5 133.6)">11</text>
<text x="121" y="133.6" transform="rotate(-90 121 133.6)">13</text>
<text x="124.5" y="133.6" transform="rotate(-90 124.5 133.6)">15</text>
<text x="128.1" y="133.6" transform="rotate(-90 128.1 133.6)">17</text>
<text x="131.6" y="133.6" transform="rotate(-90 131.6 133.6)">19</text>
<text x="135.1" y="133.6" transform="rotate(-90 135.1 133.6)">21</text>
<text x="138.6" y="133.6" transform="rotate(-90 138.6 133.6)">23</text>
<text x="142.2" y="133.6" transform="rotate(-90 142.2 133.6)">25</text>
<text x="145.7" y="133.6" transform="rotate(-90 145.7 133.6)">27</text>
<text x="149.2" y="133.6" transform="rotate(-90 149.2 133.6)">29</text>
<text x="152.8" y="133.6" transform="rotate(-90 152.8 133.6)">31</text>
<text x="156.3" y="133.6" transform="rotate(-90 156.3 133.6)">33</text>
<text x="159.8" y="133.6" transform="rotate(-90 159.8 133.6)">35</text>
<text x="163.3" y="133.6" transform="rotate(-90 163.3 133.6)">37</text>
<text x="166.9" y="133.6" transform="rotate(-90 166.9 133.6)">39</text>
<text x="98.4" y="138.1" transform="rotate(-90 98.4 138.1)">1</text>
<text x="102" y="138.1" transform="rotate(-90 102 138.1)">3</text>
<text x="105.5" y="138.1" transform="rotate(-90 105.5 138.1)">5</text>
<text x="109" y="138.1" transform="rotate(-90 109 138.1)">7</text>
<text x="112.5" y="138.1" transform="rotate(-90 112.5 138.1)">9</text>
<text x="116.1" y="140.1" transform="rotate(-90 116.1 140.1)">11</text>
<text x="119.6" y="140.1" transform="rotate(-90 119.6 140.1)">13</text>
<text x="123.1" y="140.1" transform="rotate(-90 123.1 140.1)">15</text>
<text x="126.6" y="140.1" transform="rotate(-90 126.6 140.1)">17</text>
<text x="130.2" y="140.1" transform="rotate(-90 130.2 140.1)">19</text>
<text x="133.7" y="140.1" transform="rotate(-90 133.7 140.1)">21</text>
<text x="137.2" y="140.1" transform="rotate(-90 137.2 140.1)">23</text>
<text x="140.8" y="140.1" transform="rotate(-90 140.8 140.1)">25</text>
<text x="144.3" y="140.1" transform="rotate(-90 144.3 140.1)">27</text>
<text x="147.8" y="140.1" transform="rotate(-90 147.8 140.1)">29</text>
<text x="151.3" y="140.1" transform="rotate(-90 151.3 140.1)">31</text>
<text x="154.9" y="140.1" transform="rotate(-90 154.9 140.1)">33</text>
<text x="158.4" y="140.1" transform="rotate(-90 158.4 140.1)">35</text>
<text x="161.9" y="140.1" transform="rotate(-90 161.9 140.1)">37</text>
<text x="165.5" y="140.1" transform="rotate(-90 165.5 140.1)">39</text>
<text x="294.3" y="164">1</text>
<text x="294.3" y="167.5">2</text>
<text x="298.8" y="165.4">VCC</text>
<text x="294.3" y="171">3</text>
<text x="298.8" y="168.9">GND</text>
<text x="298.8" y="172.4">CS</text>
<text x="374.6" y="172.4">SD_CS</text>
<text x="388.1" y="171">14</text>
<text x="294.3" y="174.6">4</text>
<text x="294.3" y="178.1">5</text>
<text x="298.8" y="176">RESET</text>
<text x="298.8" y="179.5">DC</text>
<text x="370.3" y="176">SD_MOSI</text>
<text x="370.3" y="179.5">SD_MISO</text>
<text x="388.1" y="174.6">13</text>
<text x="388.1" y="178.1">12</text>
<text x="80.5" y="183.4">11</text>
<text x="86" y="185.1">FLT</text>
<text x="102.5" y="185.1">DEMP</text>
<text x="113.1" y="183.4">10</text>
<text x="294.3" y="181.6">6</text>
<text x="294.3" y="185.1">7</text>
<text x="298.8" y="183">SDI(MOSI)</text>
<text x="372.4" y="183">SD_SCK</text>
<text x="388.1" y="181.6">11</text>
<text x="388.1" y="185.1">10</text>
<text x="80.5" y="186.9">12</text>
<text x="80.5" y="190.4">13</text>
<text x="86" y="188.7">SCK</text>
<text x="294.3" y="188.7">8</text>
<text x="298.8" y="186.5">SCK</text>
<text x="298.8" y="190.1">LED</text>
<text x="377.4" y="186.5">F_CS</text>
<text x="80.5" y="194">14</text>
<text x="80.5" y="197.5">15</text>
<text x="86" y="192.2">BCK</text>
<text x="86" y="195.7">DIN</text>
<text x="102.6" y="195.7">OUTR</text>
<text x="113.1" y="197.5">6</text>
<text x="113.1" y="194">7</text>
<text x="294.3" y="192.2">9</text>
<text x="298.8" y="193.6">SDO(MISO)</text>
<text x="80.5" y="201">16</text>
<text x="86" y="199.2">LRCK</text>
<text x="86" y="202.8">FMT</text>
<text x="102.6" y="202.8">VNEG</text>
<text x="103" y="199.2">OUTL</text>
<text x="113.1" y="201">5</text>
<text x="80.5" y="204.5">17</text>
<text x="80.5" y="208.1">18</text>
<text x="86" y="206.3">XSMT</text>
<text x="86" y="209.8">LDOO</text>
<text x="102.6" y="206.3">CAPM</text>
<text x="113.1" y="204.5">4</text>
<text x="221.9" y="206.7" transform="rotate(-90 221.9 206.7)">1</text>
<text x="225.4" y="206.7" transform="rotate(-90 225.4 206.7)">3</text>
<text x="229" y="206.7" transform="rotate(-90 229 206.7)">4</text>
<text x="232.5" y="206.7" transform="rotate(-90 232.5 206.7)">2</text>
<text x="103.4" y="213.4">CAPP</text>
<text x="113.1" y="211.6">2</text>
</g>
<g font-size="3.2">
<text x="320.6" y="38.7">2</text>
<text x="324.1" y="40.5">GND</text>
<text x="54.3" y="49.3">6</text>
<text x="57.7" y="51.1">GND</text>
<text x="54.3" y="59.9">9</text>
<text x="57.7" y="61.7">GND</text>
<text x="52.2" y="77.5">14</text>
<text x="57.7" y="79.3">GND</text>
<text x="320.6" y="79.3">2</text>
<text x="324.1" y="81.1">GND</text>
<text x="52.2" y="98.7">20</text>
<text x="57.7" y="100.5">GND</text>
<text x="320.6" y="118.1">2</text>
<text x="324.1" y="119.9">GND</text>
<text x="102.1" y="188.7">AGND</text>
<text x="113.1" y="186.9">9</text>
<text x="100.2" y="209.8">CPGND</text>
<text x="113.1" y="208.1">3</text>
<text x="80.5" y="211.6">19</text>
<text x="86" y="213.4">DGND</text>
</g>
<g font-size="3.2" fill="#8d2323">
<text x="188.4" y="232.8" transform="rotate(-90 188.4 232.8)">4</text>
<text x="202.5" y="232.8" transform="rotate(-90 202.5 232.8)">3</text>
<text x="216.6" y="232.8" transform="rotate(-90 216.6 232.8)">2</text>
<text x="230.7" y="232.8" transform="rotate(-90 230.7 232.8)">1</text>
</g>
</svg>
